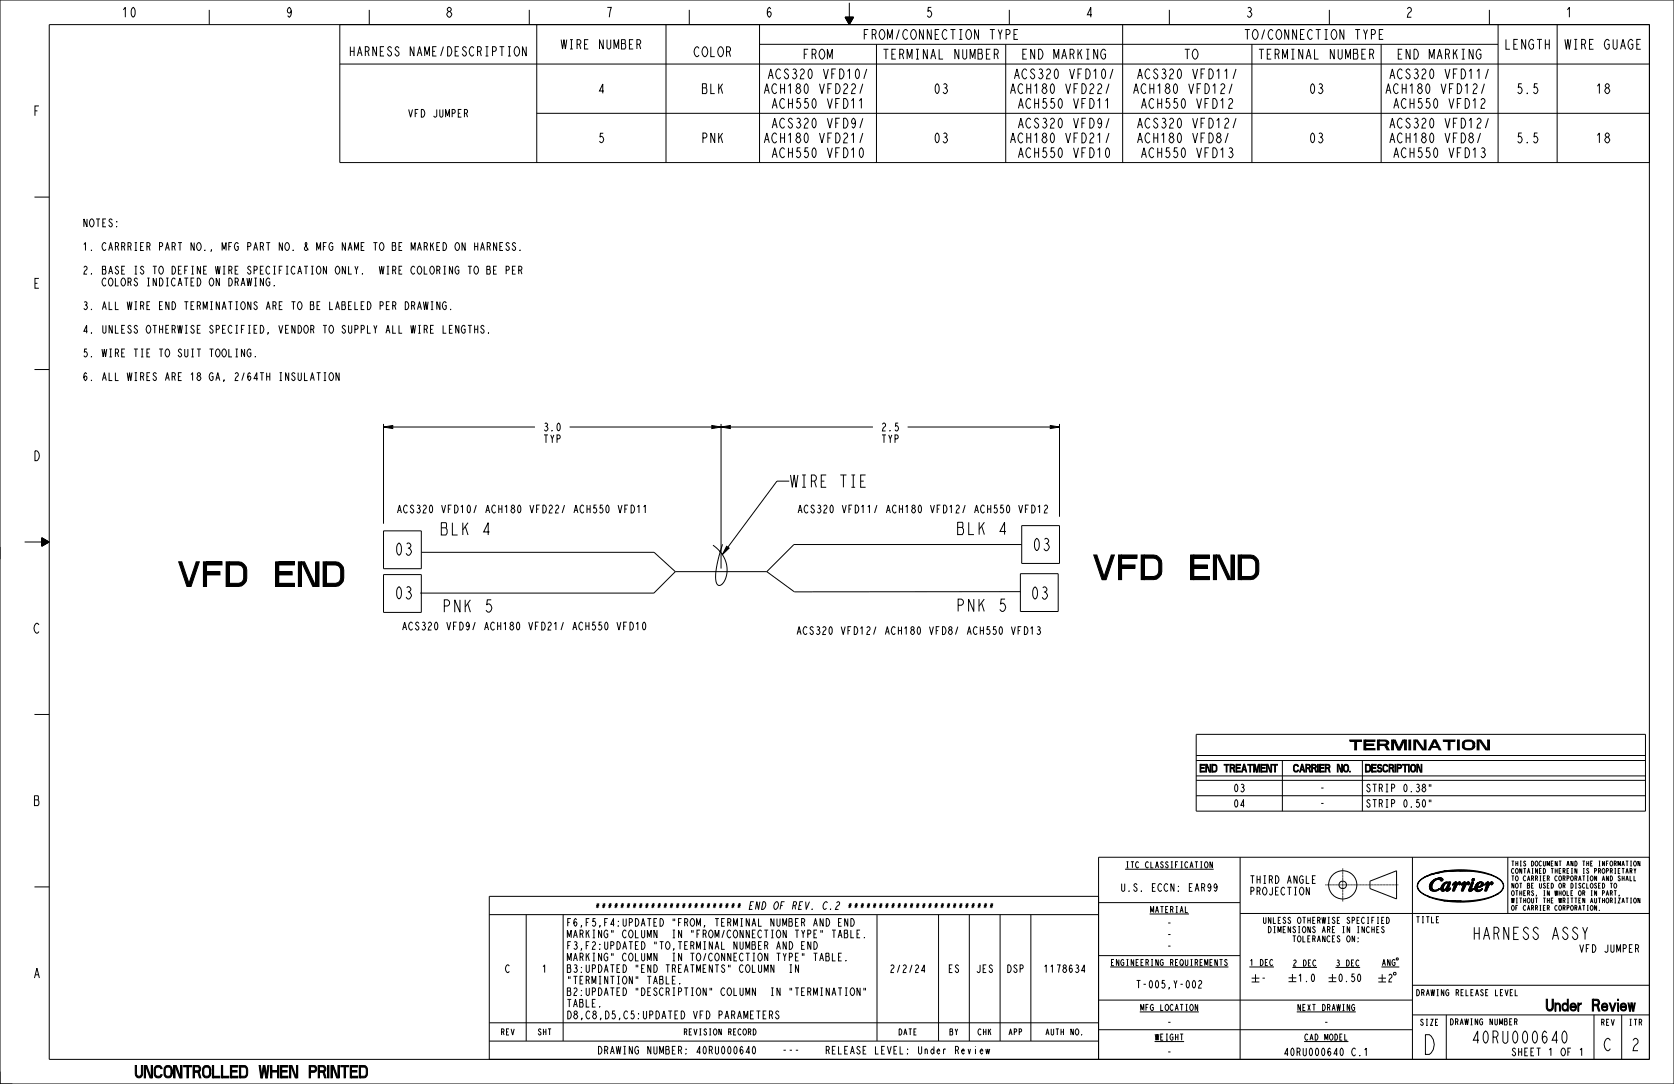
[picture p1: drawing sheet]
<svg xmlns="http://www.w3.org/2000/svg" width="864mm" height="559mm" viewBox="0 0 864 559" stroke-linecap="round" stroke-linejoin="round" font-family="sans-serif">
<path d="M684 456h37M693 448v17" fill="none" stroke="#000" stroke-width=".52" stroke-dasharray=".1 .1 .4 .1" stroke-linecap="butt"/>
<g fill="none" stroke="#000" stroke-width=".52">
<path d="M0 0h864v559h-864zM25 13h826v533h-826zM108 5v8M175 13h676v71h-676zM190 5v8M273 5v8M277 13v71M344 13v71M356 5v8M392 13v71M436 9h4l-2 4M436 9l2 4"/>
<path d="M436 9h4M436 9l2 3 2-3M436 9h4l-2 3-1-3M437 9h2l-1 3M437 9l1 2M437 10h2M438 10h1l-1 1M438 10v1M438 10h.1M438 1v12M439 10l-1 1-1-1M521 5v8"/>
<path d="M579 13v71M603 5v8M686 5v8M768 5v8M773 13v71M803 13v71M175 33h676M392 23h381M452 23v61M519 23v61M646 23v61M713 23v61"/>
<path d="M277 58h574M18 102h7M18 190h7M198 219v51M367 219l5 1-5 1zM372 219v74M542 219l5 1-5 1zM547 219v47M198 220l5-1v2zM203 220h73M294 220h73M372 220l5-1v2z"/>
<path d="M377 220h73M468 220h74M13 279h12M22 277l3 2-3 3zM22 277l3 2-3 2M22 278v3M22 278l3 1M22 278v3l3-2M22 278l2 1-2 2M22 278l2 1-2 1M22 279v1l2-1M22 279h1l-1 1"/>
<path d="M23 279v1v-1M23 279h.1M198 274h19v19h-19zM198 296h19v20h-19zM217 285h120l11 10-11 11h-120M373 281l-3 8-1 7a5 5 0 0 0 2 6l2-1 1-2 1-4v-3l-2-6-5-5M396 295l14 10M18 368h7M617 379h232v39h-232zM617 389h232M617 392h232M617 400h232"/>
<path d="M662 392v26M703 392v26M617 402h232M617 410h232M18 457h7M640 442v104M707 454l13-5v14l-13-5zM729 442v104M731 457l1 1zM732 458l1 2 5 3-4-2zM732 455l-1 2zM733 453l5-2-4 2-3 3z"/>
<path d="M735 452l3-1 5-1zM738 458h1zM738 451l5-2h6zM738 459h1zM738 455h1v3h-1zM738 459h2zM738 459h4h-2zM739 454h2l-2 1h-1zM739 454l3-1h2v1l-1-1h-2l-2 2v2v2h1l3-1-2 1h-2l-1-1v-2zM740 454l2-1zM740 453h2zM740 459l3-1-1 1z"/>
<path d="M740 453h4zM741 453h3zM742 453h2zM742 458h.1M742 453h1zM743 458h.1M743 449h17zM743 453l1 1zM743 458h2zM743 458h1zM743 459h2zM743 459h3h-2z"/>
<path d="M743 458l2-1zM744 459h1h-1zM745 456l1-1zM745 456l1-1-1 2-2 1zM745 456l1-1h2l-1 4 1-1-1 1h-1v-1l-1 1h-1l-1-1zM745 449l7-1 8 1zM745 455h1zM745 459l1-1zM745 455h1h1zM746 456l1-1-1 3-1 1v-1zM746 459h2h-1zM746 459h1z"/>
<path d="M747 457l1-1-1 3h-1v-1zM747 455h1l-1 1zM747 456l1-1-1 2zM747 459l1-1zM748 458h.1M749 456h1zM750 456h-1zM750 458l1-1-1 2h-1zM750 455h.1M750 455h1v2l2-2h1l-1 1h-1l-2 3h-1l1-4-1 1zM750 455h1zM750 455h1l-1 1z"/>
<path d="M750 456l1 1 1-2-1 2-1 1zM750 456h1v1zM751 455h.1M752 455h2zM752 455h1zM752 455h2l-1 1zM753 455h.1M753 456h.1M753 449a33 33 0 0 1 20 4 4 4 0 0 1 3 4 4 4 0 0 1-4 4 5 5 0 0 0 4-4 5 5 0 0 0-4-5 48 48 0 0 0-19-3zM754 456h1zM754 456h.1M754 456h1h-1z"/>
<path d="M754 458l2-1-1 2h-1zM754 455h1zM755 455h1v2l1-2h1v1h-1l-2 3h-1l1-4-1 1zM755 455h1zM755 455h1l-1 1zM755 456l1 1 1-2-1 2-2 1zM755 456h1v1zM756 455h2zM757 455h1zM757 455h1v1zM757 456h.1M758 459h2l-2 1z"/>
<path d="M758 459h1zM759 459l1-1zM759 455h1zM759 455h1l-2 3zM759 455h1l-1 4 1-1-2 2v-1zM759 455h.1M759 454l2-1-1 1zM760 453h1zM760 453h.1M760 458h.1M760 455l-1 4h-1zM761 458h1z"/>
<path d="M761 458l2-1zM761 458l1 1zM761 457h3zM761 459h1zM761 457l4-1-1 1zM761 457h1zM761 459h2zM761 457l1-1zM761 459h3zM761 459h3l-2 1zM761 456h2l-2 1zM761 456h2h-2z"/>
<path d="M762 456l1-1zM762 456l1-1-2 1zM762 456l2-1h1v2l-3 1 1 1 2-1-2 1-1 1-1-1v-2zM762 455h1zM762 455h2zM762 455h2l1 1h-1v-1zM763 455h1v1l-2 1zM763 455h1zM763 459l2-1zM764 456h1zM764 458h1zM765 458h.1"/>
<path d="M766 456h1zM766 456h1h-1zM766 458l2-1-1 2h-1zM766 455h1zM767 455h1v2l1-2h1v1h-1l-2 3h-1l1-4-1 1zM767 455h1zM767 455h1l-1 1zM767 456l1 1 1-2-1 2-2 1zM767 456h1v1zM768 455h2zM769 455h1zM769 455h1v1z"/>
<path d="M769 456h.1M778 442v29M851 442h-284v104M252 471h315M271 471v66M291 471v66M452 471v66M484 471v66M500 471v66M516 471v66M532 471v66M567 465h73"/>
<path d="M567 462h-315v84M640 471h211M736 462l5 2zM741 463l6 1h-2zM745 464h6zM747 465l11-1a40 40 0 0 0 15-3 47 47 0 0 1-26 4zM747 465l7-1zM567 493h73M567 516h162M729 508h122M252 537h315M252 527h315"/>
<path d="M567 531h162M729 523h122M746 523v23M822 523v23M837 523v23"/>
<circle cx="693" cy="456" r="7"/>
<circle cx="693" cy="456" r="1.9"/>
<circle cx="760" cy="454" r=".7"/>
</g>
<g fill="#000">
<path d="M198 220l5-1v2zM367 219l5 1-5 1zM372 220l5-1v2zM542 219l5 1-5 1zM731 457l1 1zM732 455l-1 2zM732 458l1 2 5 3-4-2zM733 453l5-2-4 2-3 3zM738 458h1zM738 459h1zM738 455h1v3h-1zM738 459h2z"/>
<path d="M738 459h4h-2zM739 454h2l-2 1h-1zM735 452l3-1 5-1zM740 454l2-1zM740 453h2zM740 459l3-1-1 1zM742 453h2zM742 453h1zM741 453h3zM740 453h4zM743 453l1 1zM743 458h1z"/>
<path d="M743 458h2zM743 458l2-1zM743 459h2zM743 459h3h-2zM744 459h1h-1zM745 459l1-1zM745 456l1-1-1 2-2 1zM745 456l1-1zM745 455h1zM745 455h1h1zM738 451l5-2h6zM746 459h1z"/>
<path d="M746 459h2h-1zM747 455h1l-1 1zM747 457l1-1-1 3h-1v-1zM747 459l1-1zM747 456l1-1-1 2zM749 456h1zM750 456h-1zM743 449h17zM750 458l1-1-1 2h-1zM750 456h1v1zM750 455h1zM750 455h1l-1 1z"/>
<path d="M750 456l1 1 1-2-1 2-1 1zM752 455h2zM752 455h2l-1 1zM752 455h1zM753 449a33 33 0 0 1 20 4 4 4 0 0 1 3 4 4 4 0 0 1-4 4 5 5 0 0 0 4-4 5 5 0 0 0-4-5 48 48 0 0 0-19-3zM745 449l7-1 8 1zM754 456h1zM754 456h1h-1zM754 455h1zM754 458l2-1-1 2h-1zM755 455h1zM755 456h1v1z"/>
<path d="M755 455h1l-1 1zM755 456l1 1 1-2-1 2-2 1zM756 455h2zM757 455h1v1zM757 455h1zM758 459h1zM758 459h2l-2 1zM760 455l-1 4h-1zM759 455h1zM759 455h1l-2 3zM759 459l1-1zM760 453h1z"/>
<path d="M759 454l2-1-1 1zM761 458h1zM761 458l2-1zM761 458l1 1zM761 459h1zM761 457h1zM761 457l1-1zM761 456h2l-2 1zM761 459h2zM761 456h2h-2zM762 456l1-1-2 1zM761 459h3z"/>
<path d="M762 456l1-1zM762 455h1zM761 457h3zM762 455h2zM763 455h1zM761 459h3l-2 1zM762 455h2l1 1h-1v-1zM763 459l2-1zM764 458h1zM761 457l4-1-1 1zM764 456h1zM766 456h1z"/>
<path d="M766 456h1h-1zM766 455h1zM766 458l2-1-1 2h-1zM767 455h1zM767 456h1v1zM767 455h1l-1 1zM767 456l1 1 1-2-1 2-2 1zM768 455h2zM769 455h1v1zM769 455h1zM736 462l5 2zM741 463l6 1h-2z"/>
<path d="M745 464h6zM747 465l7-1zM747 465l11-1a40 40 0 0 0 15-3 47 47 0 0 1-26 4z"/>
</g>
<!-- layer: 0 -->
<path d="M0 282v6M0 552v7h6" fill="none" stroke="#000" stroke-width=".52"/>
<!-- layer: 1 -->
<path d="M527 281h-117l-14 14h-48M526 305h-116" fill="none" stroke="#000" stroke-width=".52"/>
<!-- layer: 11 -->
<path d="M527 271h20v19h-20zM526 296h20v19h-20z" fill="none" stroke="#000" stroke-width=".52"/>
<!-- layer: NOTES -->
<g fill="none" stroke="#000" stroke-width=".52">
<path d="M266 126l-1-1a1.6 1.6 0 0 0 0 2 1.6 1.6 0 0 0 1 1l-1 1-1-1M268 139h1v-2h-1v4M268 129h.1M269 139v2M142 147h.1M187 141h.1M230 156a2.2 2.2 0 0 0-2 2 2.2 2.2 0 0 0 2 2v-2h-1M233 160h.1M250 168h-1a1.6 1.6 0 0 0-1 1 1.6 1.6 0 0 0 2 1l-1 2-1-1M252 172h.1M175 192v4l-2-4v4M407 248h-6l-26 34"/>
<path d="M375 282l1 1-3 3z"/>
</g>
<path d="M375 282l1 1-3 3z" fill="#000"/>
<!-- layer: NOTES3D -->
<g fill="none" stroke="#000" stroke-width=".52">
<path d="M332 261l1-1v4M539 261v-1l1 1-1 3h1M332 321h1v1l-1 3-1-2zM535 323h1l1 1-1 1a1 1 0 0 1 1 1 1 1 0 0 1-2 0M536 325h.1M580 448h46M833 456v-1a1.2 1.2 0 0 1 1 2 1.2 1.2 0 0 1-1 1zM843 452v2h1M844 448l-1 1M846 444v2l-1-2v2M439 474a2 2 0 0 1 2 1 2 2 0 0 1-2 2zM593 471h20"/>
<path d="M835 462h.1M846 463v2l-1-2v2M399 497v4l-1-4v4M412 497v4l-2-4v4M420 485a2 2 0 0 1 2 2 2 2 0 0 1-2 2zM437 495h.1M446 483h.1M573 498h61M645 498h12M667 499h12M689 499h13M713 498h9"/>
<path d="M713 498l1-3 1 3M713 497h1M717 495v3l-1-3v3M720 495h-1a1.5 1.5 0 0 0-1 1 1.5 1.5 0 0 0 2 2v-2h-1M721 494v1h-1zM390 509v4l-2-4v4M446 509v2M646 504h4M646 506h4M648 502v4M665 504h4M665 506h4"/>
<path d="M667 502v4M685 504h4M685 506h4M687 502v4M711 504h4M711 506h4M713 502v4M719 502l1-1v1l-1 1zM402 522l-1-1a1.6 1.6 0 0 0-1 2 1.6 1.6 0 0 0 2 1l-1 1-1-1M588 522h30M596 537h15M669 522h30"/>
<path d="M673 537h23"/>
</g>
<g font-size="16.5">
<text x="564" y="299">VFD</text>
<text x="614" y="299">END</text>
<text x="92" y="302">VFD</text>
<text x="142" y="302">END</text>
</g>
<text font-size="13.2" x="733" y="544">D</text>
<g font-size="8.3">
<text x="407" y="251">WIRE TIE</text>
<text x="227" y="276">BLK 4</text>
<text x="494" y="276">BLK 4</text>
<text x="203" y="286">03</text>
<text x="532" y="284">03</text>
<text x="203" y="309">03</text>
<text x="532" y="309">03</text>
<text x="228" y="316">PNK 5</text>
<text x="494" y="315">PNK 5</text>
<text x="760" y="484">HARNESS ASSY</text>
<text x="759" y="538">40RU000640</text>
<text x="827" y="542">C</text>
<text x="841" y="542">2</text>
<text x="70" y="556">UNCONTROLLED WHEN PRINTED</text>
</g>
<text font-size="7.9" x="787" y="521">Under Review</text>
<g font-size="6.6">
<text x="63" y="9">10</text>
<text x="147" y="9">9</text>
<text x="230" y="9">8</text>
<text x="312" y="9">7</text>
<text x="395" y="9">6</text>
<text x="477" y="9">5</text>
<text x="560" y="9">4</text>
<text x="643" y="9">3</text>
<text x="725" y="9">2</text>
<text x="808" y="9">1</text>
<text x="446" y="20">FROM/CONNECTION TYPE</text>
<text x="642" y="20">TO/CONNECTION TYPE</text>
<text x="358" y="29">COLOR</text>
<text x="776" y="25">LENGTH</text>
<text x="807" y="25">WIRE GUAGE</text>
<text x="414" y="30">FROM</text>
<text x="456" y="30">TERMINAL NUMBER</text>
<text x="527" y="30">END MARKING</text>
<text x="611" y="30">TO</text>
<text x="649" y="30">TERMINAL NUMBER</text>
<text x="721" y="30">END MARKING</text>
<text x="396" y="41">ACS320 VFD10/</text>
<text x="523" y="41">ACS320 VFD10/</text>
<text x="587" y="41">ACS320 VFD11/</text>
<text x="717" y="41">ACS320 VFD11/</text>
<text x="362" y="48">BLK</text>
<text x="394" y="48">ACH180 VFD22/</text>
<text x="482" y="48">03</text>
<text x="521" y="48">ACH180 VFD22/</text>
<text x="585" y="48">ACH180 VFD12/</text>
<text x="675" y="48">03</text>
<text x="715" y="48">ACH180 VFD12/</text>
<text x="782" y="48">5.5</text>
<text x="823" y="48">18</text>
<text x="17" y="60">F</text>
<text x="398" y="56">ACH550 VFD11</text>
<text x="525" y="56">ACH550 VFD11</text>
<text x="589" y="56">ACH550 VFD12</text>
<text x="719" y="56">ACH550 VFD12</text>
<text x="398" y="66">ACS320 VFD9/</text>
<text x="525" y="66">ACS320 VFD9/</text>
<text x="587" y="66">ACS320 VFD12/</text>
<text x="717" y="66">ACS320 VFD12/</text>
<text x="362" y="74">PNK</text>
<text x="394" y="74">ACH180 VFD21/</text>
<text x="482" y="74">03</text>
<text x="521" y="74">ACH180 VFD21/</text>
<text x="587" y="74">ACH180 VFD8/</text>
<text x="675" y="74">03</text>
<text x="717" y="74">ACH180 VFD8/</text>
<text x="782" y="74">5.5</text>
<text x="823" y="74">18</text>
<text x="398" y="81">ACH550 VFD10</text>
<text x="525" y="81">ACH550 VFD10</text>
<text x="589" y="81">ACH550 VFD13</text>
<text x="719" y="81">ACH550 VFD13</text>
<text x="17" y="149">E</text>
<text x="17" y="237">D</text>
<text x="17" y="326">C</text>
<text x="692" y="387">TERMINATION</text>
<text x="17" y="415">B</text>
<text x="17" y="504">A</text>
</g>
<g font-size="6.3">
<text x="181" y="29">HARNESS NAME/DESCRIPTION</text>
<text x="290" y="25">WIRE NUMBER</text>
<text x="308" y="48">4</text>
<text x="308" y="74">5</text>
</g>
<g font-size="5.3">
<text x="42" y="117">NOTES:</text>
<text x="42" y="129">1. CARRRIER PART NO., MFG PART NO. &amp; MFG NAME TO BE MARKED ON HARNESS.</text>
<text x="42" y="141">2. BASE IS TO DEFINE WIRE SPECIFICATION ONLY.</text>
<text x="191" y="141">WIRE COLORING TO BE PER</text>
<text x="52" y="147">COLORS INDICATED ON DRAWING.</text>
<text x="42" y="160">3. ALL WIRE END TERMINATIONS ARE TO BE LABELED PER DRAWING.</text>
<text x="42" y="172">4. UNLESS OTHERWISE SPECIFIED, VENDOR TO SUPPLY ALL WIRE LENGTHS.</text>
<text x="42" y="184">5. WIRE TIE TO SUIT TOOLING.</text>
<text x="42" y="196">6. ALL WIRES ARE 18 GA, 2/64TH INSULATION</text>
<text x="280" y="222">3.0</text>
<text x="454" y="222">2.5</text>
<text x="280" y="228">TYP</text>
<text x="454" y="228">TYP</text>
<text x="204" y="264">ACS320 VFD10/ ACH180 VFD22/ ACH550 VFD11</text>
<text x="411" y="264">ACS320 VFD11/ ACH180 VFD12/ ACH550 VFD12</text>
<text x="207" y="325">ACS320 VFD9/ ACH180 VFD21/ ACH550 VFD10</text>
<text x="411" y="327">ACS320 VFD12/ ACH180 VFD8/ ACH550 VFD13</text>
<text x="292" y="525">D8,C8,D5,C5:UPDATED VFD PARAMETERS</text>
</g>
<g font-size="5.2">
<text x="211" y="60">VFD JUMPER</text>
<text x="619" y="398">END TREATMENT</text>
<text x="665" y="398">CARRIER NO.</text>
<text x="704" y="398">DESCRIPTION</text>
<text x="636" y="408">03</text>
<text x="681" y="408">-</text>
<text x="704" y="408">STRIP 0.38&quot;</text>
<text x="636" y="416">04</text>
<text x="681" y="416">-</text>
<text x="704" y="416">STRIP 0.50&quot;</text>
<text x="644" y="455">THIRD ANGLE</text>
<text x="578" y="459">U.S. ECCN:</text>
<text x="613" y="459">EAR99</text>
<text x="644" y="461">PROJECTION</text>
<text x="308" y="469">************************ END OF REV.</text>
<text x="424" y="469">C.2</text>
<text x="437" y="469">************************</text>
<text x="292" y="477">F6,F5,F4:UPDATED &quot;FROM, TERMINAL NUMBER AND END</text>
<text x="602" y="478">-</text>
<text x="292" y="483">MARKING&quot; COLUMN</text>
<text x="345" y="483">IN &quot;FROM/CONNECTION TYPE&quot; TABLE.</text>
<text x="602" y="484">-</text>
<text x="292" y="489">F3,F2:UPDATED &quot;TO,TERMINAL NUMBER AND END</text>
<text x="602" y="490">-</text>
<text x="815" y="491">VFD JUMPER</text>
<text x="292" y="495">MARKING&quot; COLUMN</text>
<text x="345" y="495">IN TO/CONNECTION TYPE&quot; TABLE.</text>
<text x="260" y="501">C</text>
<text x="279" y="501">1</text>
<text x="292" y="501">B3:UPDATED &quot;END TREATMENTS&quot; COLUMN</text>
<text x="404" y="501">IN</text>
<text x="459" y="501">2/2/24</text>
<text x="489" y="501">ES</text>
<text x="503" y="501">JES</text>
<text x="519" y="501">DSP</text>
<text x="538" y="501">1178634</text>
<text x="292" y="507">&quot;TERMINTION&quot; TABLE.</text>
<text x="586" y="509">T-005,Y-002</text>
<text x="650" y="506">-</text>
<text x="670" y="506">1.0</text>
<text x="690" y="506">0.50</text>
<text x="716" y="506">2</text>
<text x="292" y="513">B2:UPDATED &quot;DESCRIPTION&quot; COLUMN</text>
<text x="394" y="513">IN &quot;TERMINATION&quot;</text>
<text x="292" y="519">TABLE.</text>
<text x="602" y="529">-</text>
<text x="683" y="529">-</text>
<text x="309" y="543">DRAWING NUMBER:</text>
<text x="359" y="543">40RU000640</text>
<text x="403" y="543">---</text>
<text x="426" y="543">RELEASE LEVEL:</text>
<text x="474" y="543">Under Review</text>
<text x="602" y="544">-</text>
<text x="662" y="544">40RU000640</text>
<text x="697" y="544">C.1</text>
<text x="780" y="544">SHEET 1 OF 1</text>
</g>
<g font-size="4.1">
<text x="581" y="447">ITC CLASSIFICATION</text>
<text x="593" y="470">MATERIAL</text>
<text x="652" y="476">UNLESS OTHERWISE SPECIFIED</text>
<text x="730" y="476">TITLE</text>
<text x="654" y="481">DIMENSIONS ARE IN INCHES</text>
<text x="667" y="486">TOLERANCES ON:</text>
<text x="574" y="498">ENGINEERING REQUIREMENTS</text>
<text x="645" y="498">1 DEC</text>
<text x="667" y="498">2 DEC</text>
<text x="689" y="498">3 DEC</text>
<text x="730" y="513">DRAWING RELEASE LEVEL</text>
<text x="588" y="521">MFG LOCATION</text>
<text x="669" y="521">NEXT DRAWING</text>
<text x="258" y="534">REV</text>
<text x="277" y="534">SHT</text>
<text x="353" y="534">REVISION RECORD</text>
<text x="463" y="534">DATE</text>
<text x="490" y="534">BY</text>
<text x="504" y="534">CHK</text>
<text x="520" y="534">APP</text>
<text x="539" y="534">AUTH NO.</text>
<text x="732" y="529">SIZE</text>
<text x="748" y="528">DRAWING NUMBER</text>
<text x="826" y="529">REV</text>
<text x="840" y="529">ITR</text>
<text x="596" y="536">WEIGHT</text>
<text x="673" y="536">CAD MODEL</text>
</g>
<g font-size="3.3">
<text x="779" y="446">THIS DOCUMENT AND THE INFORMATION</text>
<text x="779" y="450">CONTAINED THEREIN IS PROPRIETARY</text>
<text x="779" y="454">TO CARRIER CORPORATION AND SHALL</text>
<text x="779" y="458">NOT BE USED OR DISCLOSED TO</text>
<text x="779" y="462">OTHERS, IN WHOLE OR IN PART,</text>
<text x="779" y="465">WITHOUT THE WRITTEN AUTHORIZATION</text>
<text x="779" y="469">OF CARRIER CORPORATION.</text>
</g>
</svg>
